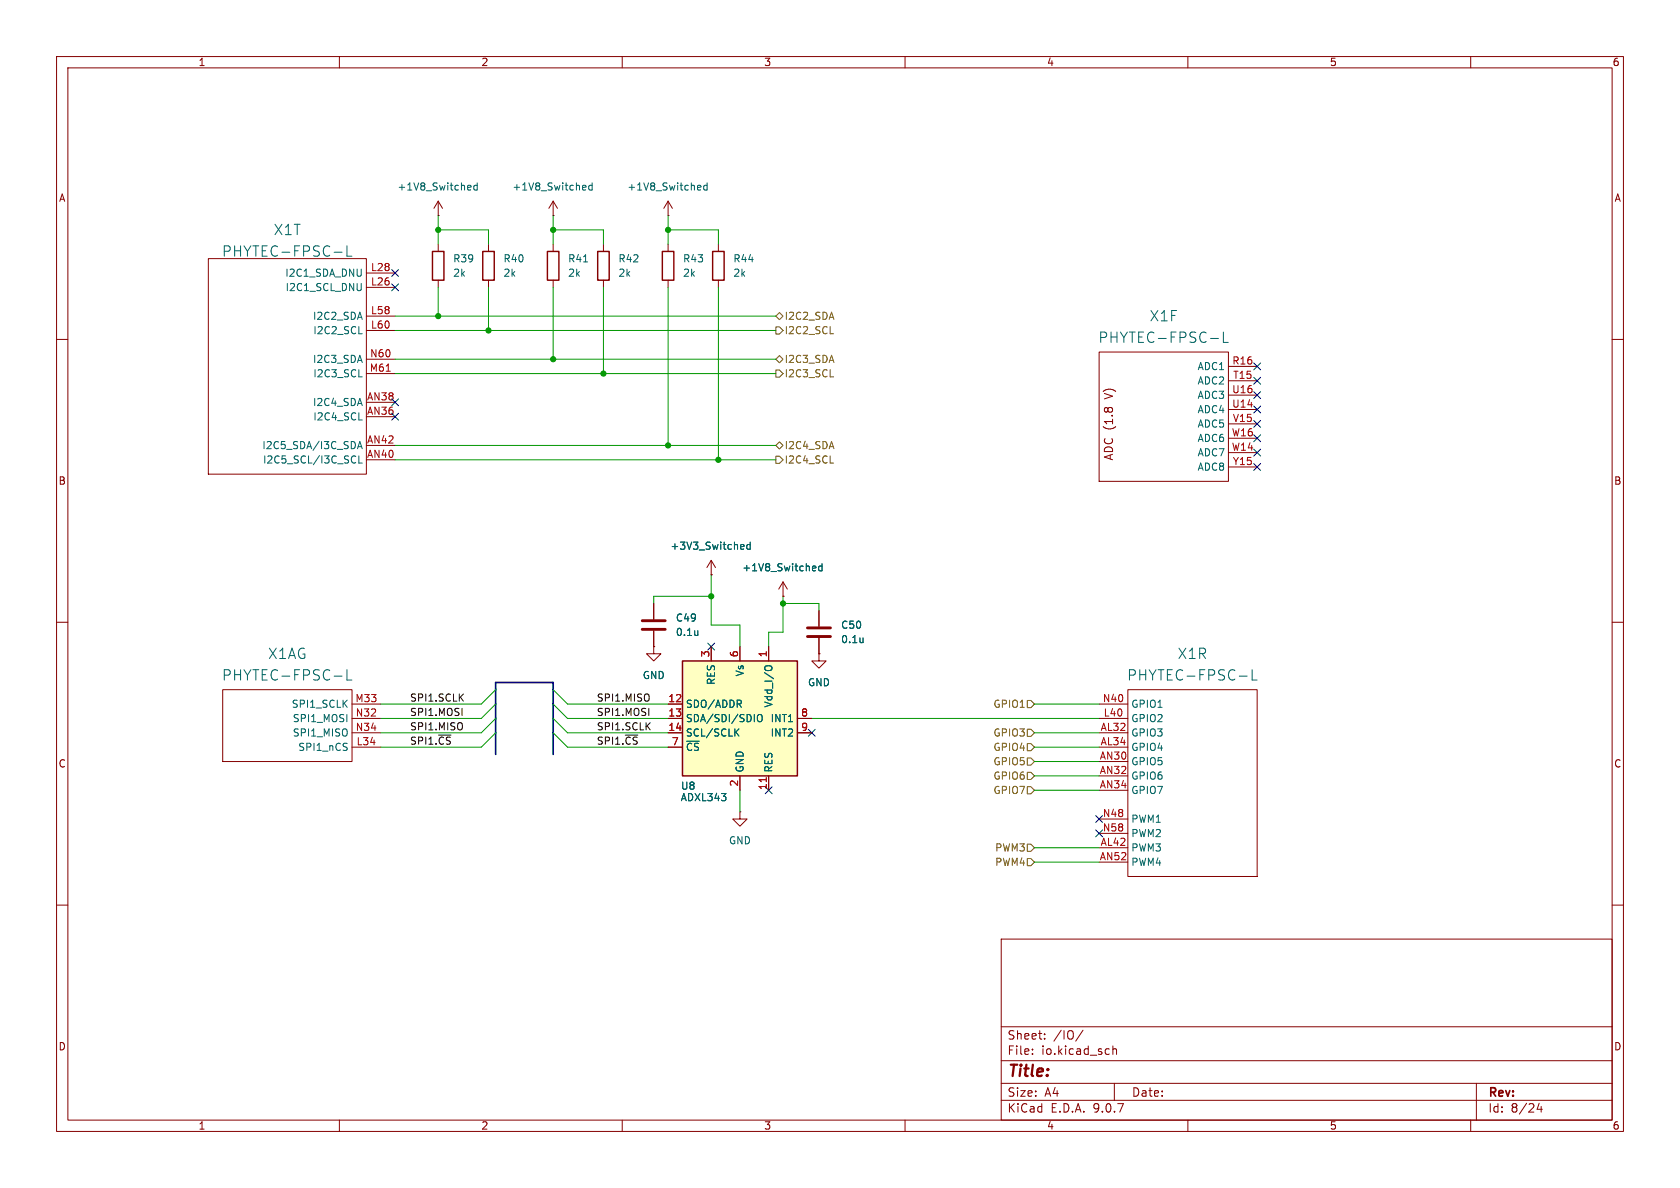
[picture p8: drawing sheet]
<svg xmlns="http://www.w3.org/2000/svg" width="297mm" height="210mm" viewBox="0 0 297 210" stroke-linecap="round" stroke-linejoin="round" font-family="sans-serif">
<g fill="none" stroke="#840000" stroke-width=".18">
<path d="M10 10h277v190h-277zM12 12h273v186h-273zM60 10v2M110 10v2M160 10v2M210 10v2M260 10v2M77.5 38.1h.1M77.5 35.6l-.8 1.2M77.5 35.6l.7 1.2M77.5 35.6v2.5M10 60h2"/>
<path d="M194.3 62.2h22.9v22.9h-22.9zM217.2 64.8h5M217.2 67.3h5M217.2 69.9h5M217.2 72.4h5M217.2 74.9h5M217.2 77.5h5M285 60h2M217.2 80h5M217.2 82.6h5M10 110h2M285 110h2"/>
<path d="M10 160h2M177 166h108v32h-108zM285 160h2M60 198v2M110 198v2M160 198v2M177 194.5h108M177 191.5h108M177 187.5h108M177 181.5h108M182.5 186.3v.1M182.5 185.5v.1"/>
<path d="M184.7 183.6v.1M184.7 182.8v.1M191.5 182.1l-1.3 2M196.7 184.9v1.5M196.7 185.5l.3-.1 .3 .1 .1 .9M197 191.5v3M210 198v2M260 198v2M261 191.5v6.5M272.1 195l-.4 1.1h1M272.5 195.6v1"/>
</g>
<path d="M82.9 32.8h.3l.1 .3-.6 .1M83.2 33.5l-.3 .1M84.4 32.8h-.4l-.2 .2 .1 .5h.5M84.4 32.3v1.3M214 59.8h1.4M216.3 58.7v1.8h.8" fill="none" stroke="#006464" stroke-width=".18"/>
<path d="M120.6 116.8h20.4v20.4h-20.4z" fill="#ffffc2"/>
<path d="M76.5 44.5h2v5h-2zM85.3 44.5h2.1v5h-2.1zM96.8 44.5h2v5h-2zM105.7 44.5h2v5h-2zM117.1 44.5h2v5h-2zM126 44.5h2v5h-2zM120.6 116.8h20.4v20.4h-20.4z" fill="none" stroke="#840000" stroke-width=".25"/>
<g fill="none" stroke="#840000" stroke-width=".18">
<path d="M97.8 38.1h.1M97.8 35.6v2.5M97.8 35.6l-.8 1.2M97.8 35.6l.8 1.2M118.1 38.1h.1M118.1 35.6v2.5M118.1 35.6l-.8 1.2M118.1 35.6l.8 1.2M36.8 45.7h28v38.1h-28zM64.8 48.3h5M64.8 50.8h5M64.8 55.9h5"/>
<path d="M64.8 58.4h5M77.5 43.2v1.3M77.5 49.5v1.3M86.4 43.2v1.3M86.4 49.5v1.3M97.8 43.2v1.3M97.8 49.5v1.3M106.7 43.2v1.3M106.7 49.5v1.3M118.1 43.2v1.3M118.1 49.5v1.3M127 43.2v1.3"/>
<path d="M127 49.5v1.3M64.8 63.5h5M64.8 66h5M64.8 71.1h5M64.8 73.7h5M64.8 78.7h5M64.8 81.3h5M125.7 99.1v2.5M125.7 99.1l-.7 1.2M125.7 99.1l.8 1.2M115.6 114.3v1.3h1.2l-1.2 1.2-1.3-1.2h1.3M115.6 114.3h.1"/>
<path d="M115.6 106.7v2.8M115.6 111.5v2.8M125.7 101.6h.1M125.7 114.3v2.5M130.8 114.3v2.5M135.9 114.3v2.5M138.4 105.4h.1M138.4 102.9l-.7 1.2M138.4 102.9l.8 1.2M138.4 102.9v2.5M144.8 115.6v1.2h1.2l-1.2 1.3-1.3-1.3h1.3M144.8 115.6h.1"/>
<path d="M144.8 108v2.7M144.8 112.8v2.8M39.4 121.9h22.8v12.7h-22.8zM62.2 124.5h5.1M62.2 127h5.1M62.2 129.5h5.1M62.2 132.1h5.1M118.1 124.5h2.5M118.1 127h2.5M118.1 129.5h2.5M118.1 132.1h2.5M130.8 137.2v2.5"/>
<path d="M135.9 137.2v2.5M141 127h2.5M141 129.5h2.5M194.3 124.5h5.1M194.3 127h5.1M194.3 129.5h5.1M194.3 132.1h5.1M194.3 134.6h5.1M194.3 137.2h5.1M194.3 139.7h5.1M199.4 121.9h22.8v33h-22.8zM130.8 143.5v1.3h1.3l-1.3 1.3-1.3-1.3h1.3"/>
<path d="M130.8 143.5h.1M194.3 144.8h5.1M194.3 147.3h5.1M194.3 149.9h5.1M194.3 152.4h5.1"/>
</g>
<g fill="none" stroke="#006464" stroke-width=".18">
<path d="M103.2 32.8h.3l.1 .3-.6 .1M103.5 33.5l-.3 .1M104.7 32.8h-.4l-.2 .2 .1 .5h.5M104.7 32.3v1.3M123.5 32.8h.4v.3l-.6 .1M123.9 33.5l-.4 .1M125 32.8h-.4l-.2 .2 .1 .5h.5M125 32.3v1.3M59.1 44.6h1.4M61.3 43.5v1.8h.9M63.4 59h.6M63.9 50.1l-.1 1.2"/>
<path d="M103.2 46.3h.7M63.2 79.3l.4-1.3 .4 1.3M63.3 79h.6M63.4 66.6h.6M63.4 74.2h.6M62.6 80.6l.3 .1M62.9 81.7l-.3 .2M63.4 80.6v1.3h.6M131.1 96.3h.4v.3l-.6 .1M131.5 97l-.4 .1M132.6 96.3h-.3l-.3 .2 .1 .5h.5M132.6 95.8v1.3"/>
<path d="M145.3 99.6v1.3M59.1 119.5h1.4M61.3 118.4v1.8h.9M123.4 111.5v.8M123.4 112.2l-.1 .1M135.2 118.2a.43 .43 0 0 1 .4-.5h.4a.43 .43 0 0 1 .5 .5M143.8 100.1h.4v.3l-.6 .1M144.2 100.8l-.4 .1M145.3 100.1h-.3l-.3 .2 .1 .5h.5M152.6 112.8v.8M152.6 113.5h-.1M219.1 119.5h1.4"/>
<path d="M221.4 118.4v1.8h.8M130.1 129.4l.5 .7M130.6 128.8l-.7 .8M130.6 124.4l.5 .6M131 123.9v.4M134 126.5l.2-.2a.43 .43 0 0 1 .5 .4v.5a.42 .42 0 0 1-.4 .4 .42 .42 0 0 1-.4-.4z"/>
</g>
<path d="M68.3 65.6h.7M135.5 137.5v.7" fill="none" stroke="#a90000" stroke-width=".18"/>
<path d="M113.5 109.7h4.1M113.5 111.3h4.1M142.7 111h4.1M142.7 112.5h4.1" fill="none" stroke="#840000" stroke-width=".51"/>
<g fill="none" stroke="#725600" stroke-width=".18">
<path d="M137.2 57.8h.6l.6 .6-.6 .7h-.6zM137.2 55.9l.6-.7 .6 .7-.6 .6zM146.8 59h.6M137.2 78.7l.6-.6 .6 .6-.6 .7zM137.2 63.5l.6-.6 .6 .6-.6 .6zM137.2 65.4h.6l.6 .6-.6 .7h-.6zM146.8 66.6h.6M137.2 80.6h.6l.6 .7-.6 .6h-.6zM146.8 81.9h.6M181.6 139.1h.6l.7 .6-.7 .6h-.6zM181.6 123.8h.6l.7 .7-.7 .6h-.6zM181.6 134h.6l.7 .6-.7 .7h-.6z"/>
<path d="M181.6 131.4h.6l.7 .7-.7 .6h-.6zM181.6 136.5h.6l.7 .7-.7 .6h-.6zM181.6 128.9h.6l.7 .6-.7 .7h-.6zM181.6 149.2h.6l.7 .7-.7 .6h-.6zM181.6 151.8h.6l.7 .6-.7 .6h-.6z"/>
</g>
<path d="M87.6 133.4v-12.7h10.2v12.7" fill="none" stroke="#000084" stroke-width=".3"/>
<g fill="none" stroke="#009600" stroke-width=".18">
<path d="M77.5 38.1v5.1M97.8 38.1v5.1M118.1 38.1v5.1M69.8 55.9h67.4M69.8 58.4h67.4M77.5 40.6h8.9v2.6M77.5 50.8v5.1M86.4 50.8v7.6M97.8 50.8v12.7M97.8 40.6h8.9v2.6M106.7 50.8v15.2M118.1 40.6h8.9v2.6"/>
<path d="M118.1 50.8v27.9M127 50.8v30.5M69.8 63.5h67.4M69.8 66h67.4M69.8 78.7h67.4M69.8 81.3h67.4M125.7 101.6v8.9h5.1v3.8M125.7 105.4h-10.1v1.3M138.4 105.4v6.4h-2.5v2.5M138.4 106.7h6.4v1.3M87.6 129.5l-2.5 2.6h-17.8M87.6 121.9l-2.5 2.6h-17.8"/>
<path d="M87.6 124.5l-2.5 2.5h-17.8M87.6 127l-2.5 2.5h-17.8M97.8 129.5l2.5 2.6h17.8M97.8 121.9l2.5 2.6h17.8M97.8 124.5l2.5 2.5h17.8M97.8 127l2.5 2.5h17.8M130.8 139.7v3.8M143.5 127h50.8M182.9 137.2h11.4M182.9 132.1h11.4M182.9 124.5h11.4M182.9 129.5h11.4"/>
<path d="M182.9 134.6h11.4M182.9 139.7h11.4M182.9 152.4h11.4M182.9 149.9h11.4"/>
</g>
<g fill="none" stroke="#000084" stroke-width=".18">
<path d="M69.2 47.7l1.3 1.2M69.2 50.2l1.3 1.2M70.5 47.7l-1.3 1.2M70.5 50.2l-1.3 1.2M69.2 70.5l1.3 1.2M69.2 73.1l1.3 1.2M70.5 70.5l-1.3 1.2M70.5 73.1l-1.3 1.2M221.6 76.9l1.3 1.2M221.6 64.2l1.3 1.2M221.6 66.7l1.3 1.2M221.6 71.8l1.3 1.2"/>
<path d="M221.6 69.2l1.3 1.3M221.6 74.3l1.3 1.2M221.6 79.4l1.3 1.2M222.9 76.9l-1.3 1.2M222.9 64.2l-1.3 1.2M222.9 66.7l-1.3 1.2M222.9 71.8l-1.3 1.2M222.9 69.2l-1.3 1.3M222.9 74.3l-1.3 1.2M222.9 79.4l-1.3 1.2M221.6 81.9l1.3 1.3M222.9 81.9l-1.3 1.3"/>
<path d="M125.1 113.7l1.2 1.2M126.3 113.7l-1.2 1.2M135.3 139.1l1.2 1.2M136.5 139.1l-1.2 1.2M142.9 128.9l1.2 1.2M144.1 128.9l-1.2 1.2M193.7 144.2l1.2 1.2M193.7 146.7l1.2 1.2M194.9 144.2l-1.2 1.2M194.9 146.7l-1.2 1.2"/>
</g>
<g fill="#009600" stroke="#009600" stroke-width=".18">
<circle cx="125.7" cy="105.4" r=".46"/>
<circle cx="118.1" cy="78.7" r=".46"/>
<circle cx="127" cy="81.3" r=".46"/>
<circle cx="138.4" cy="106.7" r=".46"/>
<circle cx="86.4" cy="58.4" r=".46"/>
<circle cx="77.5" cy="55.9" r=".46"/>
<circle cx="97.8" cy="63.5" r=".46"/>
<circle cx="77.5" cy="40.6" r=".46"/>
<circle cx="106.7" cy="66" r=".46"/>
<circle cx="118.1" cy="40.6" r=".46"/>
<circle cx="97.8" cy="40.6" r=".46"/>
</g>
<text font-size="2.8" fill="#840000" x="178" y="190.9">Title:</text>
<g font-size="2.5" fill="#006464">
<text x="48.3" y="41.8">X1T</text>
<text x="39.2" y="45.6">PHYTEC-FPSC-L</text>
<text x="203.2" y="57">X1F</text>
<text x="194.1" y="60.8">PHYTEC-FPSC-L</text>
<text x="47.3" y="116.7">X1AG</text>
<text x="208.1" y="116.7">X1R</text>
<text x="39.2" y="120.5">PHYTEC-FPSC-L</text>
<text x="199.2" y="120.5">PHYTEC-FPSC-L</text>
</g>
<g font-size="2.1" fill="#840000">
<text x="178" y="184">Sheet:</text>
<text x="186.2" y="184">/IO/</text>
<text x="178" y="186.7">File:</text>
<text x="184.1" y="186.7">io.kicad_sch</text>
<text x="178" y="196.9">KiCad</text>
<text x="178" y="194.1">Size:</text>
<text x="184.7" y="194.1">A4</text>
<text x="185.7" y="196.9">E.D.A.</text>
<text x="193.3" y="196.9">9.0.7</text>
<text x="200" y="194.1">Date:</text>
<text x="263" y="194.3">Rev:</text>
<text x="263" y="196.9">Id:</text>
<text x="267.1" y="196.9">8/24</text>
</g>
<g font-size="2" fill="#840000">
<text x="197" y="70.4" transform="rotate(-90 197 70.4)">V)</text>
<text x="197" y="81.5" transform="rotate(-90 197 81.5)">ADC (1.8</text>
</g>
<g font-size="1.8" fill="#840000">
<text x="35" y="11.9">1</text>
<text x="85" y="11.9">2</text>
<text x="135" y="11.9">3</text>
<text x="185" y="11.9">4</text>
<text x="235" y="11.9">5</text>
<text x="285" y="11.9">6</text>
<text x="10.3" y="35.9">A</text>
<text x="285.3" y="35.9">A</text>
<text x="10.3" y="85.9">B</text>
<text x="285.3" y="85.9">B</text>
<text x="10.3" y="135.9">C</text>
<text x="285.3" y="135.9">C</text>
<text x="10.3" y="185.9">D</text>
<text x="285.3" y="185.9">D</text>
<text x="35" y="199.9">1</text>
<text x="85" y="199.9">2</text>
<text x="135" y="199.9">3</text>
<text x="185" y="199.9">4</text>
<text x="235" y="199.9">5</text>
<text x="285" y="199.9">6</text>
</g>
<g font-size="1.8" fill="#006464">
<text x="70.2" y="33.9">+1V8_Switched</text>
<text x="90.5" y="33.9">+1V8_Switched</text>
<text x="110.8" y="33.9">+1V8_Switched</text>
<text x="80" y="46.6">R39</text>
<text x="88.9" y="46.6">R40</text>
<text x="100.3" y="46.6">R41</text>
<text x="109.2" y="46.6">R42</text>
<text x="120.7" y="46.6">R43</text>
<text x="129.5" y="46.6">R44</text>
<text x="50.3" y="49.1">I2C1_SDA_DNU</text>
<text x="50.4" y="51.7">I2C1_SCL_DNU</text>
<text x="80" y="49.1">2k</text>
<text x="88.9" y="49.1">2k</text>
<text x="100.3" y="49.1">2k</text>
<text x="109.2" y="49.1">2k</text>
<text x="120.7" y="49.1">2k</text>
<text x="129.5" y="49.1">2k</text>
<text x="55.2" y="56.7">I2C2_SDA</text>
<text x="55.3" y="59.3">I2C2_SCL</text>
<text x="55.2" y="64.4">I2C3_SDA</text>
<text x="211.6" y="65.6">ADC1</text>
<text x="55.2" y="72">I2C4_SDA</text>
<text x="55.3" y="66.9">I2C3_SCL</text>
<text x="211.6" y="68.2">ADC2</text>
<text x="211.6" y="70.7">ADC3</text>
<text x="55.3" y="74.5">I2C4_SCL</text>
<text x="211.6" y="73.3">ADC4</text>
<text x="211.6" y="75.8">ADC5</text>
<text x="46.3" y="79.6">I2C5_SDA/I3C_SDA</text>
<text x="46.4" y="82.1">I2C5_SCL/I3C_SCL</text>
<text x="211.6" y="78.3">ADC6</text>
<text x="211.6" y="80.9">ADC7</text>
<text x="211.6" y="83.4">ADC8</text>
<text x="118.4" y="97.4">+3V3_Switched</text>
<text x="131.1" y="101.2">+1V8_Switched</text>
<text x="119.4" y="110.1">C49</text>
<text x="119.4" y="112.6">0.1u</text>
<text x="148.6" y="111.4">C50</text>
<text x="148.6" y="113.9">0.1u</text>
<text x="131.7" y="119.7" transform="rotate(-90 131.7 119.7)">Vs</text>
<text x="51.5" y="125.3">SPI1_SCLK</text>
<text x="113.5" y="120.2">GND</text>
<text x="121.2" y="125.3">SDO/ADDR</text>
<text x="126.6" y="121.2" transform="rotate(-90 126.6 121.2)">RES</text>
<text x="136.8" y="125.2" transform="rotate(-90 136.8 125.2)">Vdd_I/O</text>
<text x="142.7" y="121.5">GND</text>
<text x="199.9" y="125.3">GPIO1</text>
<text x="51.7" y="127.9">SPI1_MOSI</text>
<text x="51.7" y="130.4">SPI1_MISO</text>
<text x="121.2" y="127.9">SDA/SDI/SDIO</text>
<text x="121.2" y="130.4">SCL/SCLK</text>
<text x="136.1" y="127.9">INT1</text>
<text x="136.1" y="130.4">INT2</text>
<text x="199.9" y="127.9">GPIO2</text>
<text x="199.9" y="130.4">GPIO3</text>
<text x="52.6" y="132.9">SPI1_nCS</text>
<text x="121.2" y="132.9">~{CS}</text>
<text x="131.7" y="136.7" transform="rotate(-90 131.7 136.7)">GND</text>
<text x="136.8" y="136.7" transform="rotate(-90 136.8 136.7)">RES</text>
<text x="199.9" y="132.9">GPIO4</text>
<text x="199.9" y="135.5">GPIO5</text>
<text x="120.2" y="141.8">ADXL343</text>
<text x="120.3" y="139.8">U8</text>
<text x="199.9" y="138">GPIO6</text>
<text x="199.9" y="140.6">GPIO7</text>
<text x="128.8" y="149.5">GND</text>
<text x="199.9" y="145.6">PWM1</text>
<text x="199.9" y="148.2">PWM2</text>
<text x="199.9" y="150.7">PWM3</text>
<text x="199.9" y="153.3">PWM4</text>
</g>
<g font-size="1.8" fill="#a90000">
<text x="65.5" y="48">L28</text>
<text x="65.5" y="50.5">L26</text>
<text x="65.5" y="55.6">L58</text>
<text x="65.5" y="58.2">L60</text>
<text x="65.3" y="65.8">M61</text>
<text x="65.3" y="63.2">N60</text>
<text x="217.8" y="64.5">R16</text>
<text x="64.8" y="70.9">AN38</text>
<text x="217.7" y="69.6">U16</text>
<text x="217.9" y="67.1">T15</text>
<text x="64.8" y="73.4">AN36</text>
<text x="217.7" y="77.2">W16</text>
<text x="217.7" y="72.1">U14</text>
<text x="217.9" y="74.7">V15</text>
<text x="64.8" y="78.5">AN42</text>
<text x="64.8" y="81">AN40</text>
<text x="217.7" y="79.8">W14</text>
<text x="217.9" y="82.3">Y15</text>
<text x="125.5" y="116.3" transform="rotate(-90 125.5 116.3)">3</text>
<text x="130.6" y="116.3" transform="rotate(-90 130.6 116.3)">6</text>
<text x="135.6" y="116.3" transform="rotate(-90 135.6 116.3)">1</text>
<text x="62.7" y="124.2">M33</text>
<text x="118.1" y="124.2">12</text>
<text x="194.9" y="124.2">N40</text>
<text x="62.8" y="126.7">N32</text>
<text x="62.8" y="129.3">N34</text>
<text x="62.9" y="131.8">L34</text>
<text x="118.1" y="126.7">13</text>
<text x="118.1" y="129.3">14</text>
<text x="118.7" y="131.8">7</text>
<text x="141.5" y="126.7">8</text>
<text x="141.5" y="129.3">9</text>
<text x="194.5" y="129.3">AL32</text>
<text x="194.5" y="131.8">AL34</text>
<text x="195" y="126.7">L40</text>
<text x="194.3" y="134.4">AN30</text>
<text x="194.3" y="136.9">AN32</text>
<text x="130.6" y="139.1" transform="rotate(-90 130.6 139.1)">2</text>
<text x="135.6" y="139.7" transform="rotate(-90 135.6 139.7)">11</text>
<text x="194.3" y="139.4">AN34</text>
<text x="194.5" y="149.6">AL42</text>
<text x="194.9" y="144.5">N48</text>
<text x="194.9" y="147.1">N58</text>
<text x="194.3" y="152.1">AN52</text>
</g>
<g font-size="1.8" fill="#725600">
<text x="138.6" y="59.3">I2C2_SCL</text>
<text x="138.6" y="56.7">I2C2_SDA</text>
<text x="138.6" y="64.4">I2C3_SDA</text>
<text x="138.6" y="66.9">I2C3_SCL</text>
<text x="138.6" y="82.1">I2C4_SCL</text>
<text x="138.6" y="79.6">I2C4_SDA</text>
<text x="175.5" y="125.3">GPIO1</text>
<text x="175.5" y="130.4">GPIO3</text>
<text x="175.5" y="135.5">GPIO5</text>
<text x="175.5" y="132.9">GPIO4</text>
<text x="175.5" y="140.6">GPIO7</text>
<text x="175.5" y="138">GPIO6</text>
<text x="175.8" y="150.7">PWM3</text>
<text x="175.8" y="153.3">PWM4</text>
</g>
<g font-size="1.8" fill="#0f0f0f">
<text x="72.4" y="124.1">SPI1.SCLK</text>
<text x="105.4" y="124.1">SPI1.MISO</text>
<text x="72.4" y="126.7">SPI1.MOSI</text>
<text x="72.4" y="129.2">SPI1.MISO</text>
<text x="72.4" y="131.7">SPI1.~{CS}</text>
<text x="105.4" y="126.7">SPI1.MOSI</text>
<text x="105.4" y="129.2">SPI1.SCLK</text>
<text x="105.4" y="131.7">SPI1.~{CS}</text>
</g>
</svg>
